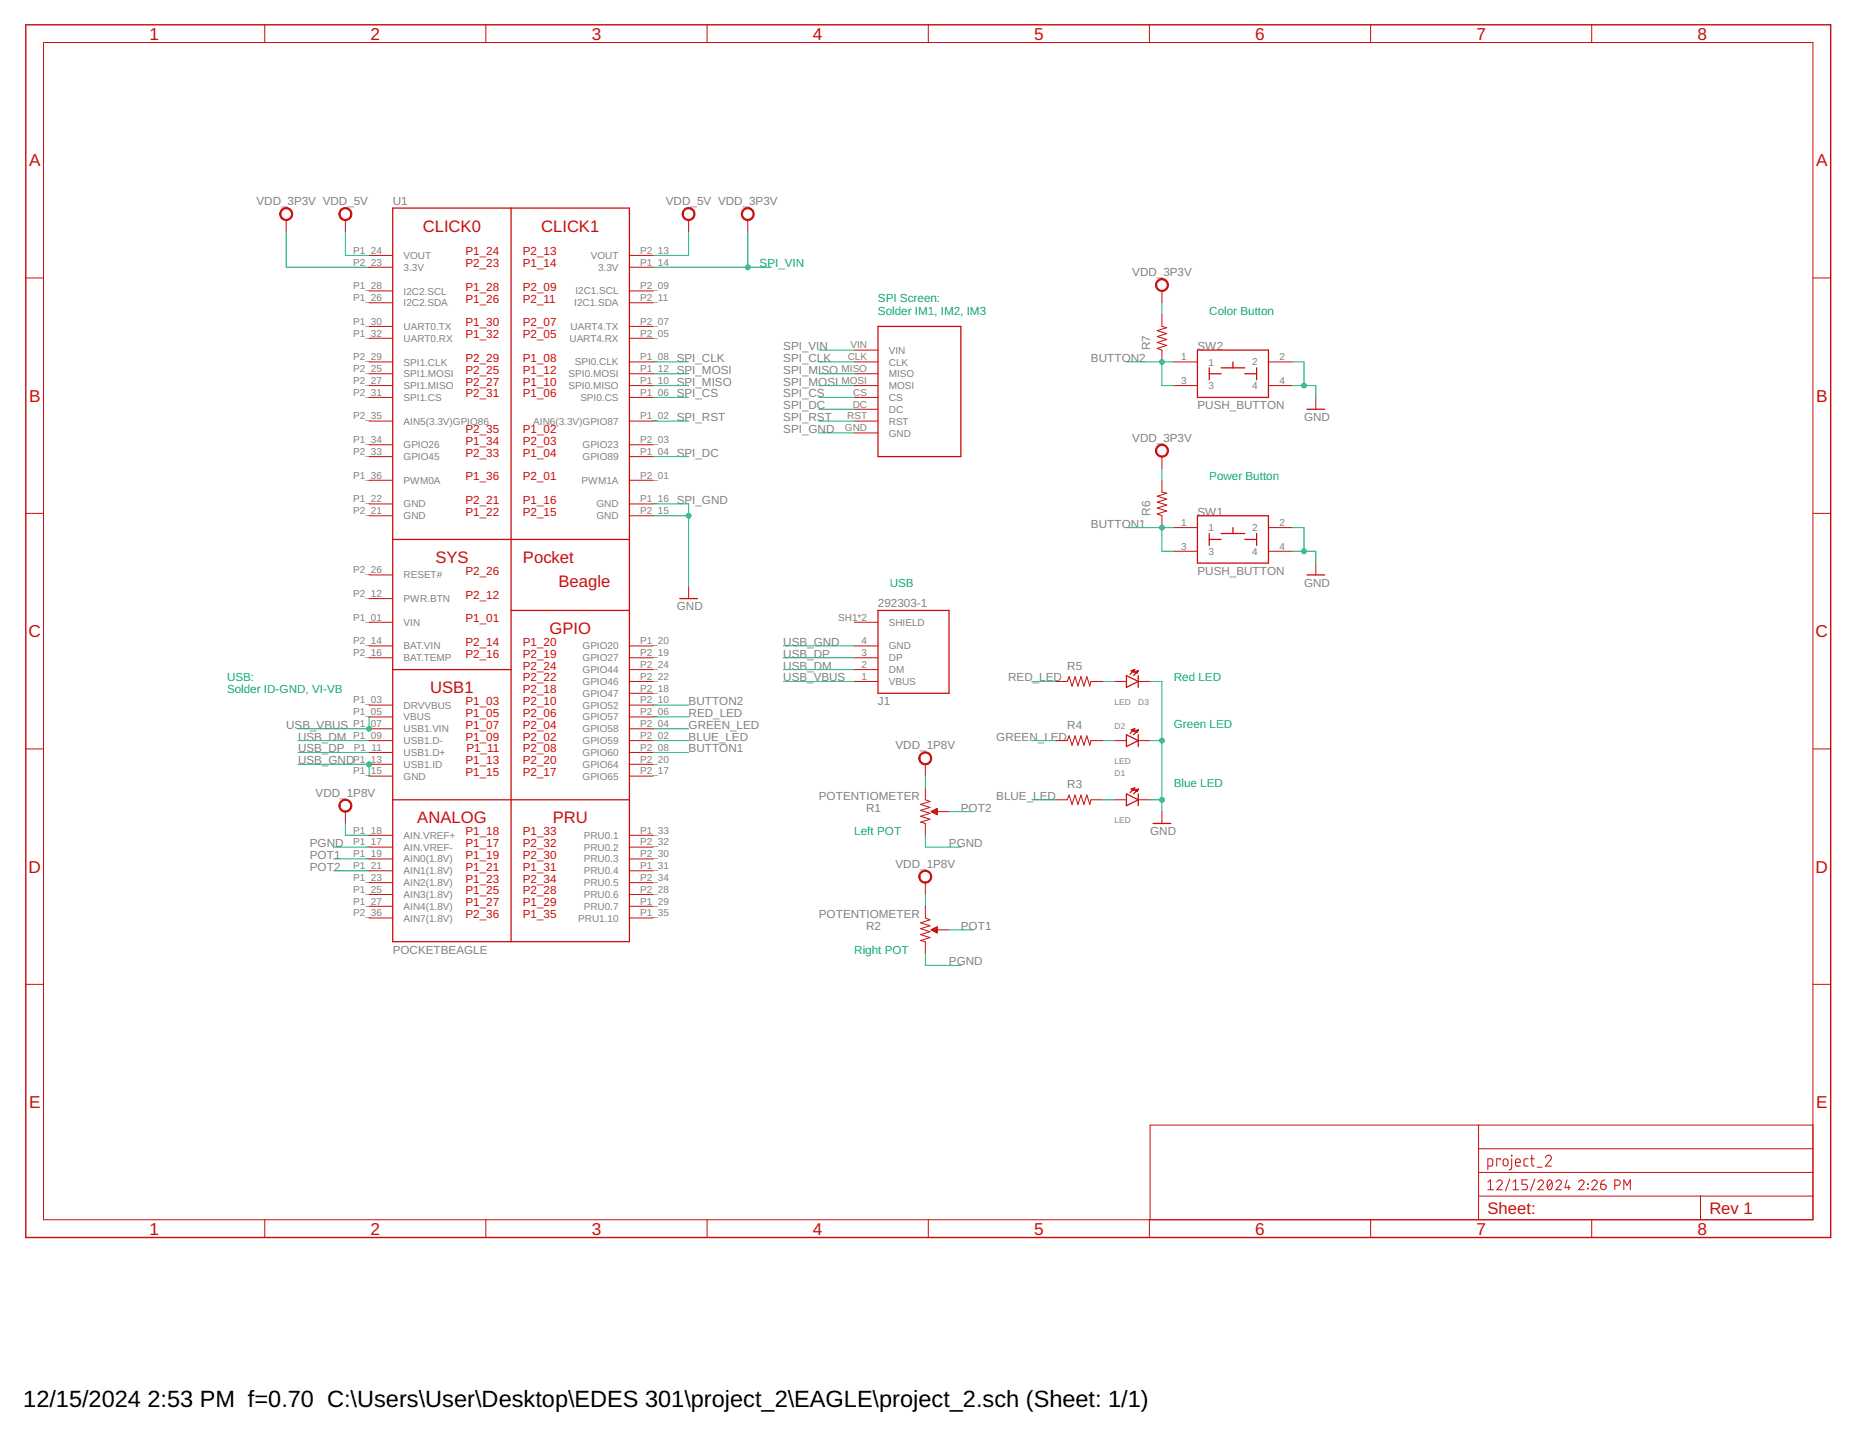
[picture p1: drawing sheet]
<svg xmlns="http://www.w3.org/2000/svg" width="279mm" height="216mm" viewBox="0 0 279 216" stroke-linecap="round" stroke-linejoin="round" font-family="sans-serif">
<g fill="none" stroke="#c90d0c" stroke-width=".15">
<path d="M6.5 6.4h265.8v176.9h-265.8zM39.8 3.7v2.7M73 3.7v2.7M106.2 3.7v2.7M139.4 3.7v2.7M172.7 3.7v2.7M205.9 3.7v2.7M239.1 3.7v2.7M43 33v1.8M51.9 33v1.8M55.4 38.4h3.6M94.6 38.4h3.5"/>
<path d="M103.4 33v1.8M112.3 33v1.8M3.9 41.8h2.6M55.4 59.7h3.6M55.4 54.4h3.6M55.4 57.9h3.6M55.4 56.2h3.6M55.4 40.2h3.6M55.4 45.5h3.6M55.4 43.7h3.6M55.4 49h3.6M55.4 50.8h3.6"/>
<path d="M94.6 59.7h3.5M94.6 54.4h3.5M94.6 57.9h3.5M94.6 56.2h3.5M94.6 40.2h3.5M94.6 45.5h3.5M94.6 43.7h3.5M94.6 49h3.5M94.6 50.8h3.5M128.3 59.7h3.6M128.3 54.4h3.6M128.3 57.9h3.6"/>
<path d="M128.3 56.2h3.6M128.3 52.6h3.6M174.5 43.7v1.8M174.5 47.3v1.7l.8 .2-1.5 .5 1.5 .4-1.5 .5 1.5 .4-1.5 .5 1.5 .4-1.5 .4 .7 .3v1.8M176.3 54.4h3.6M176.3 57.9h3.6M190.5 54.4h3.6M190.5 57.9h3.6M197.7 59.7v1.8M272.3 41.8h2.7M3.9 77.1h2.6M55.4 63.3h3.6"/>
<path d="M55.4 68.6h3.6M55.4 75.7h3.6M55.4 66.8h3.6M55.4 72.2h3.6M55.4 77.5h3.6M94.6 63.3h3.5M94.6 68.6h3.5M94.6 75.7h3.5M94.6 66.8h3.5M94.6 72.2h3.5M94.6 77.5h3.5M128.3 63.3h3.6"/>
<path d="M128.3 61.5h3.6M128.3 65h3.6M174.5 72.2v1.7l.8 .2-1.5 .4 1.5 .5-1.5 .4 1.5 .5-1.5 .4 1.5 .5-1.5 .4 .7 .3v1.8M174.5 68.6v1.8M176.3 79.3h3.6M190.5 79.3h3.6M272.3 77.1h2.7M55.4 93.5h3.6M55.4 97h3.6M55.4 98.8h3.6M55.4 89.9h3.6M55.4 86.4h3.6"/>
<path d="M94.6 97h3.5M94.6 98.8h3.5M103.4 88.2v1.7M128.3 93.5h3.6M128.3 97h3.6M128.3 98.8h3.6M176.3 82.8h3.6M190.5 82.8h3.6M197.7 84.6v1.8M3.9 112.5h2.6M55.4 105.9h3.6M55.4 107.7h3.6"/>
<path d="M55.4 109.5h3.6M55.4 111.3h3.6M55.4 113.1h3.6M55.4 114.8h3.6M55.4 116.6h3.6M94.6 105.9h3.5M94.6 107.7h3.5M94.6 109.5h3.5M94.6 111.3h3.5M94.6 113.1h3.5M94.6 114.8h3.5M94.6 116.6h3.5"/>
<path d="M94.6 104.2h3.5M94.6 102.4h3.5M94.6 100.6h3.5M128.3 102.4h3.6M128.3 100.6h3.6M139 118.4v1.8l.7 .2-1.4 .5 1.4 .4-1.4 .5 1.4 .4-1.4 .4 1.4 .5-1.4 .4 .7 .2v1.8M139 114.8v1.8M158.5 111.3h1.8l.3-.7 .4 1.4 .5-1.4 .4 1.4 .5-1.4 .4 1.4 .5-1.4 .4 1.4 .2-.7h1.8M158.5 102.4h1.8l.3-.7 .4 1.4 .5-1.4 .4 1.4 .5-1.4 .4 1.4 .5-1.4 .4 1.4 .2-.7h1.8M167.4 111.3h1.8M167.4 102.4h1.8M171 111.3h1.8"/>
<path d="M171 102.4h1.8M272.3 112.5h2.7M51.9 121.9v1.8M55.4 127.3h3.6M55.4 129.1h3.6M55.4 130.8h3.6M55.4 132.6h3.6M55.4 134.4h3.6M55.4 136.2h3.6M55.4 125.5h3.6M55.4 137.9h3.6M94.6 127.3h3.5"/>
<path d="M94.6 129.1h3.5M94.6 130.8h3.5M94.6 132.6h3.5M94.6 134.4h3.5M94.6 136.2h3.5M94.6 125.5h3.5M94.6 137.9h3.5M139 132.6v1.8M139 136.2v1.7l.7 .3-1.4 .4 1.4 .5-1.4 .4 1.4 .5-1.4 .4 1.4 .5-1.4 .4 .7 .2v1.8M140.8 121.9h1.8M140.8 139.7h1.8M158.5 120.2h1.8l.3-.8 .4 1.5 .5-1.5 .4 1.5 .5-1.5 .4 1.5 .5-1.5 .4 1.5 .2-.7h1.8"/>
<path d="M167.4 120.2h1.8M171 120.2h1.8M174.5 121.9v1.8M3.9 147.9h2.6M272.3 147.9h2.7M222.1 179.7h50.2M222.1 169v14.3M222.1 176.1h50.2M222.1 172.6h50.2M223.5 175.2h.5l.2-.2v-.6l-.1-.3h-.6v1.6M223.5 177.6l.4-.3v1.5M223.5 178.8h.8"/>
<path d="M224.9 177.6a.39 .39 0 0 1 .5-.3 .39 .39 0 0 1 .1 .6l-.6 .9h.8M225.4 174.3v-.2h-.6v1.1M225.9 174.2l.3-.1 .2 .1 .1 .6a.37 .37 0 0 1-.3 .4 .37 .37 0 0 1-.4-.4zM226.8 177.1l-.7 1.8M227 173.6l.1 .1zM227.1 174.1v1.4l-.2 .2h-.2M227.3 177.6l.4-.3v1.5M227.3 178.8h.8M227.6 174.6h.8a.38 .38 0 0 0-.3-.5 .38 .38 0 0 0-.5 .4l.1 .6 .7 .1M229.4 177.3h-.8v.6h.5a.42 .42 0 0 1 .3 .4 .42 .42 0 0 1-.3 .5h-.5M229.6 174.1h-.5l-.2 .3 .1 .7 .6 .1M229.9 174.1h.6"/>
<path d="M230.1 173.6v1.4l.4 .2M230.6 177.1l-.7 1.8M230.9 175.4h.7M231 177.6a.4 .4 0 0 1 .6-.3 .4 .4 0 0 1 .1 .6l-.7 .9h.9M232.1 173.9a.44 .44 0 0 1 .7-.3 .44 .44 0 0 1 .1 .7l-.8 .9h.9M232.6 177.4l.2-.1a.88 .88 0 0 1 0 1.5l-.2-.1-.2-.4v-.6zM233.1 177.6l-.6 .8M233.7 177.6a.4 .4 0 0 1 .6-.3 .4 .4 0 0 1 .1 .6l-.7 .9h.8M235.4 177.3l-.3 1.1h.8M235.6 178.1v.7M237.1 177.6a.4 .4 0 0 1 .6-.3 .4 .4 0 0 1 .1 .6l-.7 .9h.9M238.5 177.9l.1 .1z"/>
<path d="M238.5 178.5l.1 .1zM239.1 177.6a.4 .4 0 0 1 .6-.3 .4 .4 0 0 1 .1 .6l-.7 .9h.8M240.5 177.9h.4a.41 .41 0 0 1 .4 .5 .41 .41 0 0 1-.4 .3 .41 .41 0 0 1-.4-.3zM241.1 177.3a.67 .67 0 0 0-.6 .6M242.6 178.1h.4a.41 .41 0 0 0 .4-.4 .41 .41 0 0 0-.4-.4h-.4v1.5M243.9 178.8v-1.5l.5 .8 .5-.8v1.5M255.4 179.7v3.6M272.3 169h-99.5v14.3M39.8 183.3v2.6M73 183.3v2.6M106.2 183.3v2.6M139.4 183.3v2.6"/>
<path d="M172.7 183.3v2.6M205.9 183.3v2.6M239.1 183.3v2.6"/>
</g>
<g fill="none" stroke="#c90d0c" stroke-width=".19">
<path d="M59 31.3h35.6v110.2h-35.6zM76.8 31.3v110.2M131.9 49h12.4v19.6h-12.4zM179.9 52.6h10.6v7.1h-10.6zM181.7 55.3v1.7M181.7 56.2h1.7M183.4 55.3h3.6M185.2 54.4v.9M187 56.2h1.8M188.8 55.3v1.7M179.9 77.5h10.6v7.1h-10.6zM185.2 79.3v.9"/>
<path d="M196.3 61.5h2.7M59 81h35.6M76.8 91.7h17.8M102.1 89.9h2.7M131.9 91.7h10.7v12.5h-10.7zM181.7 81h1.7M181.7 80.2v1.7M183.4 80.2h3.6M187 81h1.8M188.8 80.2v1.7M196.3 86.4h2.7M59 100.6h17.8"/>
<path d="M169.2 101.5l1.8 .9-1.8 .9zM169.2 110.4l1.8 .9-1.8 .9zM169.2 119.3l1.8 .9-1.8 .9zM169.9 118.6l.6-.2-.2 .3zM169.9 109.7l.6-.2-.2 .4zM169.9 100.8l.6-.2-.2 .4zM170 118.5h.4M170.1 100.9h.2M170.1 109.7h.2M170.1 109.6h.3M170.1 118.7h.2M170.2 100.7h.2"/>
<path d="M170.5 118.4l-.7 .7M170.5 118.7l.5-.1-.2 .3zM170.5 109.5l-.7 .7M170.5 109.9l.5-.2-.2 .3zM170.5 100.6l-.7 .7M170.5 101l.5-.2-.2 .3zM170.5 101h.4M170.6 109.9h.3M170.6 118.8h.3M170.7 118.7h.2M170.7 109.7h.2M170.8 100.9h.2"/>
<path d="M171 101.5v1.8M171 110.4v1.8M171 119.3v1.8M171 118.6l-.7 .7M171 109.7l-.7 .7M171 100.8l-.7 .7M59 120.2h35.6M139.9 121.9l.9-.4v.9zM139.9 139.7l.9-.4v.8zM139.9 139.7h.9M140 121.9h.8M140.1 122h.7"/>
<path d="M140.1 139.8h.7M140.2 139.6h.6M140.3 121.7h.5M140.4 122.2h.4M140.4 140h.4M140.5 139.4h.3M140.6 121.6h.2M140.7 122.3h.1M173.2 123.7h2.7M140.7 140.1h.1"/>
</g>
<path d="M3.9 3.7h271.1v182.2h-271.1z" fill="none" stroke="#c90d0c" stroke-width=".21"/>
<g fill="#c90d0c" stroke="#c90d0c" stroke-width=".15">
<path d="M111.7 31.4a.98 .98 0 0 1 1.5 .3 .98 .98 0 0 1-.6 1.4 .98 .98 0 0 1-1.2-.9h.1a.8 .8 0 0 1 1.1-.8 .8 .8 0 0 1 .3 1.3 .8 .8 0 0 1-1.3-.3l-.1-.2h-.1l.1-.6z" fill-rule="evenodd"/>
<path d="M42.4 31.4a.98 .98 0 0 1 1.5 .3 .98 .98 0 0 1-.7 1.4 .98 .98 0 0 1-1.2-.9h.2a.81 .81 0 0 1 1.1-.8 .81 .81 0 0 1 .2 1.3 .81 .81 0 0 1-1.3-.3v-.2h-.2l.2-.6z" fill-rule="evenodd"/>
<path d="M102.8 31.4a.98 .98 0 0 1 1.5 .3 .98 .98 0 0 1-.6 1.4 .98 .98 0 0 1-1.2-.9h.1a.8 .8 0 0 1 1.2-.8 .8 .8 0 0 1 .2 1.3 .8 .8 0 0 1-1.3-.3l-.1-.2h-.1l.1-.6z" fill-rule="evenodd"/>
<path d="M51.3 31.4a.98 .98 0 0 1 1.5 .3 .98 .98 0 0 1-.7 1.4 .98 .98 0 0 1-1.2-.9h.2a.8 .8 0 0 1 1.1-.8 .8 .8 0 0 1 .2 1.3 .8 .8 0 0 1-1.3-.3v-.2h-.2l.2-.6z" fill-rule="evenodd"/>
<path d="M173.7 42.3a.98 .98 0 0 1 1.6-.1 .98 .98 0 0 1-.4 1.5 .98 .98 0 0 1-1.3-.9h.2a.8 .8 0 0 1 1.1-.6 .8 .8 0 0 1 .2 1.3 .8 .8 0 0 1-1.3-.4v-.3h-.2z" fill-rule="evenodd"/>
<path d="M173.9 67a.98 .98 0 0 1 1.5 .3 .98 .98 0 0 1-.7 1.4 .98 .98 0 0 1-1.1-1h.2a.8 .8 0 0 1 1.1-.7 .8 .8 0 0 1 .2 1.4 .8 .8 0 0 1-1.3-.5v-.2h-.2v-.3z" fill-rule="evenodd"/>
<path d="M138.2 113.4a.98 .98 0 0 1 1.6-.1 .98 .98 0 0 1-.5 1.6 .98 .98 0 0 1-1.3-1h.2a.8 .8 0 0 1 1.2-.6 .8 .8 0 0 1 .1 1.3 .8 .8 0 0 1-1.3-.4v-.3h-.2z" fill-rule="evenodd"/>
<path d="M138.4 130.9a.98 .98 0 0 1 1.5 .4 .98 .98 0 0 1-.7 1.4 .98 .98 0 0 1-1.2-1h.2a.8 .8 0 0 1 1.2-.6 .8 .8 0 0 1 .1 1.3 .8 .8 0 0 1-1.3-.4v-.3h-.2v-.3z" fill-rule="evenodd"/>
<path d="M51.3 120.3a.98 .98 0 0 1 1.5 .3 .98 .98 0 0 1-.7 1.4 .98 .98 0 0 1-1.2-.9h.2a.8 .8 0 0 1 1.1-.8 .8 .8 0 0 1 .2 1.3 .8 .8 0 0 1-1.3-.3v-.2h-.2v-.3z" fill-rule="evenodd"/>
</g>
<g fill="none" stroke="#0dab76" stroke-width=".15">
<path d="M43 34.8v5.4h12.4M51.9 34.8v3.6h3.5M103.4 34.8v3.6h-5.3M112.3 34.8v5.4M98.1 40.2h17.8M98.1 54.4h5.3M98.1 57.9h5.3M98.1 59.7h5.3M98.1 56.2h5.3M123 54.4h5.3M123 57.9h5.3M123 52.6h5.3"/>
<path d="M123 59.7h5.3M123 56.2h5.3M169.2 54.4h7.1M174.5 45.5v1.8M174.5 54.4v3.5h1.8M194.1 54.4h1.8v3.5M194.1 57.9h3.6v1.8M98.1 75.7h5.3v12.5M98.1 68.6h5.3M98.1 63.3h5.3M98.1 77.5h5.3M123 61.5h5.3"/>
<path d="M123 63.3h5.3M123 65h5.3M169.2 79.3h7.1M174.5 70.4v1.8M174.5 79.3v3.5h1.8M194.1 79.3h1.8v3.5M117.7 97h10.6M117.7 98.8h10.6M194.1 82.8h3.6v1.8M44.8 111.3h10.6M44.8 113.1h10.6M44.8 114.8h10.6v1.8"/>
<path d="M55.4 107.7v1.8h-10.6M98.1 111.3h5.3M98.1 107.7h5.3M98.1 109.5h5.3M98.1 113.1h5.3M98.1 105.9h5.3M117.7 102.4h10.6M117.7 100.6h10.6M139 116.6v1.8M155 102.4h3.5M155 111.3h3.5M165.7 102.4h1.7"/>
<path d="M165.7 111.3h1.7M172.8 102.4h1.7v19.5M172.8 111.3h1.7M50.1 130.8h5.3M50.1 129.1h5.3M50.1 127.3h5.3M51.9 123.7v1.8h3.5M139 125.5v1.8h5.3M139 134.4v1.8M142.6 121.9h3.5M142.6 139.7h3.5M155 120.2h3.5"/>
<path d="M165.7 120.2h1.7M172.8 120.2h1.7M139 143.3v1.7h5.3"/>
</g>
<g fill="#0dab76" stroke="#0dab76" stroke-width=".15">
<circle cx="112.3" cy="40.2" r=".36"/>
<circle cx="174.5" cy="120.2" r=".36"/>
<circle cx="174.5" cy="111.3" r=".36"/>
<circle cx="195.9" cy="82.8" r=".36"/>
<circle cx="195.9" cy="57.9" r=".36"/>
<circle cx="174.5" cy="79.3" r=".36"/>
<circle cx="174.5" cy="54.4" r=".36"/>
<circle cx="55.4" cy="109.5" r=".36"/>
<circle cx="55.4" cy="114.8" r=".36"/>
<circle cx="103.4" cy="77.5" r=".36"/>
</g>
<g font-size="3.5">
<text x="3.5" y="211.4">12/15/2024</text>
<text x="22.2" y="211.4">2:53 PM f=0.70 C:\Users\User\Desktop\EDES 301\project_2\EAGLE\project_2.sch (Sheet: 1/1)</text>
</g>
<g font-size="2.6" fill="#c90d0c">
<text x="22.4" y="6">1</text>
<text x="55.7" y="6">2</text>
<text x="88.9" y="6">3</text>
<text x="122.1" y="6">4</text>
<text x="155.3" y="6">5</text>
<text x="188.5" y="6">6</text>
<text x="221.8" y="6">7</text>
<text x="255" y="6">8</text>
<text x="4.4" y="25">A</text>
<text x="272.8" y="25">A</text>
<text x="4.4" y="60.4">B</text>
<text x="272.8" y="60.4">B</text>
<text x="4.3" y="95.7">C</text>
<text x="272.7" y="95.7">C</text>
<text x="4.3" y="131.1">D</text>
<text x="272.7" y="131.1">D</text>
<text x="4.4" y="166.5">E</text>
<text x="272.8" y="166.5">E</text>
<text x="22.4" y="185.5">1</text>
<text x="55.7" y="185.5">2</text>
<text x="88.9" y="185.5">3</text>
<text x="122.1" y="185.5">4</text>
<text x="155.3" y="185.5">5</text>
<text x="188.5" y="185.5">6</text>
<text x="221.8" y="185.5">7</text>
<text x="255" y="185.5">8</text>
</g>
<g font-size="2.5" fill="#c90d0c">
<text x="63.5" y="34.8">CLICK0</text>
<text x="81.3" y="34.8">CLICK1</text>
<text x="65.4" y="84.6">SYS</text>
<text x="78.5" y="84.6">Pocket</text>
<text x="83.9" y="88.2">Beagle</text>
<text x="82.5" y="95.3">GPIO</text>
<text x="64.6" y="104.2">USB1</text>
<text x="62.7" y="123.7">ANALOG</text>
<text x="83" y="123.7">PRU</text>
<text x="223.4" y="182.4">Sheet:</text>
<text x="256.8" y="182.4">Rev 1</text>
</g>
<g font-size="1.8" fill="#808080">
<text x="38.5" y="30.8">VDD_3P3V VDD_5V</text>
<text x="59" y="30.7">U1</text>
<text x="100" y="30.8">VDD_5V VDD_3P3V</text>
<text x="170.1" y="41.5">VDD_3P3V</text>
<text x="117.7" y="52.6">SPI_VIN</text>
<text x="172.8" y="52.6" transform="rotate(-90 172.8 52.6)">R7</text>
<text x="179.9" y="52.6">SW2</text>
<text x="101.7" y="59.7">SPI_CS</text>
<text x="101.7" y="57.9">SPI_MISO</text>
<text x="101.7" y="56.2">SPI_MOSI</text>
<text x="101.7" y="54.4">SPI_CLK</text>
<text x="117.7" y="59.7">SPI_CS</text>
<text x="117.7" y="56.2">SPI_MISO</text>
<text x="117.7" y="57.9">SPI_MOSI</text>
<text x="117.7" y="54.4">SPI_CLK</text>
<text x="163.9" y="54.4">BUTTON2</text>
<text x="101.7" y="63.3">SPI_RST</text>
<text x="117.7" y="61.5">SPI_DC</text>
<text x="117.7" y="63.3">SPI_RST</text>
<text x="117.7" y="65">SPI_GND</text>
<text x="179.9" y="61.5">PUSH_BUTTON</text>
<text x="195.9" y="63.3">GND</text>
<text x="101.7" y="68.6">SPI_DC</text>
<text x="170.1" y="66.4">VDD_3P3V</text>
<text x="101.7" y="75.7">SPI_GND</text>
<text x="172.8" y="77.5" transform="rotate(-90 172.8 77.5)">R6</text>
<text x="179.9" y="77.5">SW1</text>
<text x="163.9" y="79.3">BUTTON1</text>
<text x="179.9" y="86.4">PUSH_BUTTON</text>
<text x="195.9" y="88.2">GND</text>
<text x="101.7" y="91.7">GND</text>
<text x="131.9" y="91.2">292303-1</text>
<text x="117.7" y="97">USB_GND</text>
<text x="117.7" y="98.8">USB_DP</text>
<text x="117.7" y="100.6">USB_DM</text>
<text x="160.3" y="100.6">R5</text>
<text x="103.4" y="107.7">RED_LED</text>
<text x="103.4" y="105.9">BUTTON2</text>
<text x="117.7" y="102.4">USB_VBUS</text>
<text x="131.9" y="105.9">J1</text>
<text x="151.4" y="102.4">RED_LED</text>
<text x="43" y="109.5">USB_VBUS</text>
<text x="44.8" y="113">USB_DP</text>
<text x="44.8" y="111.3">USB_DM</text>
<text x="103.4" y="109.5">GREEN_LED</text>
<text x="103.4" y="111.3">BLUE_LED</text>
<text x="103.4" y="113">BUTTON1</text>
<text x="134.5" y="112.6">VDD_1P8V</text>
<text x="149.7" y="111.3">GREEN_LED</text>
<text x="160.3" y="109.5">R4</text>
<text x="44.8" y="114.8">USB_GND</text>
<text x="47.4" y="119.7">VDD_1P8V</text>
<text x="160.3" y="118.4">R3</text>
<text x="123" y="120.2">POTENTIOMETER</text>
<text x="130.1" y="121.9">R1</text>
<text x="144.3" y="121.9">POT2</text>
<text x="149.7" y="120.2">BLUE_LED</text>
<text x="172.8" y="125.5">GND</text>
<text x="46.5" y="130.8">POT2</text>
<text x="46.5" y="129">POT1</text>
<text x="46.5" y="127.3">PGND</text>
<text x="134.5" y="130.4">VDD_1P8V</text>
<text x="142.5" y="127.3">PGND</text>
<text x="123" y="137.9">POTENTIOMETER</text>
<text x="59" y="143.3">POCKETBEAGLE</text>
<text x="130.1" y="139.7">R2</text>
<text x="144.3" y="139.7">POT1</text>
<text x="142.5" y="145">PGND</text>
</g>
<g font-size="1.8" fill="#c90d0c">
<text x="69.9" y="38.4">P1_24</text>
<text x="69.9" y="40.2">P2_23</text>
<text x="78.5" y="40.2">P1_14</text>
<text x="78.5" y="38.4">P2_13</text>
<text x="69.9" y="45.5">P1_26</text>
<text x="69.9" y="43.7">P1_28</text>
<text x="78.5" y="43.7">P2_09</text>
<text x="78.5" y="45.5">P2_11</text>
<text x="69.9" y="50.8">P1_32</text>
<text x="69.9" y="49">P1_30</text>
<text x="78.5" y="49">P2_07</text>
<text x="78.5" y="50.8">P2_05</text>
<text x="69.9" y="56.2">P2_25</text>
<text x="69.9" y="57.9">P2_27</text>
<text x="69.9" y="54.4">P2_29</text>
<text x="69.9" y="59.7">P2_31</text>
<text x="78.5" y="59.7">P1_06</text>
<text x="78.5" y="54.4">P1_08</text>
<text x="78.5" y="56.2">P1_12</text>
<text x="78.5" y="57.9">P1_10</text>
<text x="69.9" y="65">P2_35</text>
<text x="78.5" y="65">P1_02</text>
<text x="69.9" y="66.8">P1_34</text>
<text x="69.9" y="68.6">P2_33</text>
<text x="78.5" y="68.6">P1_04</text>
<text x="78.5" y="66.8">P2_03</text>
<text x="69.9" y="77.5">P1_22</text>
<text x="69.9" y="72.2">P1_36</text>
<text x="69.9" y="75.7">P2_21</text>
<text x="78.5" y="72.2">P2_01</text>
<text x="78.5" y="75.7">P1_16</text>
<text x="78.5" y="77.5">P2_15</text>
<text x="69.9" y="86.4">P2_26</text>
<text x="69.9" y="89.9">P2_12</text>
<text x="69.9" y="93.5">P1_01</text>
<text x="69.9" y="97">P2_14</text>
<text x="69.9" y="98.8">P2_16</text>
<text x="78.5" y="97">P1_20</text>
<text x="78.5" y="98.8">P2_19</text>
<text x="78.5" y="100.6">P2_24</text>
<text x="69.9" y="105.9">P1_03</text>
<text x="69.9" y="107.7">P1_05</text>
<text x="78.5" y="107.7">P2_06</text>
<text x="78.5" y="105.9">P2_10</text>
<text x="78.5" y="104.2">P2_18</text>
<text x="78.5" y="102.4">P2_22</text>
<text x="69.9" y="109.5">P1_07</text>
<text x="69.9" y="111.3">P1_09</text>
<text x="70.1" y="113">P1_11</text>
<text x="78.5" y="111.3">P2_02</text>
<text x="78.5" y="113">P2_08</text>
<text x="78.5" y="109.5">P2_04</text>
<text x="69.9" y="114.8">P1_13</text>
<text x="69.9" y="116.6">P1_15</text>
<text x="78.5" y="116.6">P2_17</text>
<text x="78.5" y="114.8">P2_20</text>
<text x="69.9" y="125.5">P1_18</text>
<text x="78.5" y="125.5">P1_33</text>
<text x="69.9" y="127.3">P1_17</text>
<text x="69.9" y="129">P1_19</text>
<text x="69.9" y="130.8">P1_21</text>
<text x="78.5" y="130.8">P1_31</text>
<text x="78.5" y="129">P2_30</text>
<text x="78.5" y="127.3">P2_32</text>
<text x="69.9" y="132.6">P1_23</text>
<text x="69.9" y="134.4">P1_25</text>
<text x="69.9" y="136.2">P1_27</text>
<text x="69.9" y="137.9">P2_36</text>
<text x="78.5" y="136.2">P1_29</text>
<text x="78.5" y="137.9">P1_35</text>
<text x="78.5" y="134.4">P2_28</text>
<text x="78.5" y="132.6">P2_34</text>
</g>
<g font-size="1.8" fill="#0dab76">
<text x="114.1" y="40.2">SPI_VIN</text>
<text x="131.9" y="45.4">SPI Screen:</text>
<text x="131.9" y="47.3">Solder IM1, IM2, IM3</text>
<text x="181.7" y="47.3">Color Button</text>
<text x="181.7" y="72.2">Power Button</text>
<text x="133.7" y="88.2">USB</text>
<text x="34.1" y="102.3">USB:</text>
<text x="34.1" y="104.2">Solder ID-GND, VI-VB</text>
<text x="176.3" y="102.3">Red LED</text>
<text x="176.3" y="109.4">Green LED</text>
<text x="176.3" y="118.3">Blue LED</text>
<text x="128.3" y="125.5">Left POT</text>
<text x="128.3" y="143.3">Right POT</text>
</g>
<g font-size="1.5" fill="#808080">
<text x="53.1" y="38.1">P1_24</text>
<text x="53.1" y="39.9">P2_23</text>
<text x="60.6" y="38.9">VOUT</text>
<text x="60.6" y="40.7">3.3V</text>
<text x="88.8" y="38.9">VOUT</text>
<text x="89.8" y="40.7">3.3V</text>
<text x="96.2" y="39.9">P1_14</text>
<text x="96.2" y="38.1">P2_13</text>
<text x="53.1" y="45.2">P1_26</text>
<text x="53.1" y="43.5">P1_28</text>
<text x="60.6" y="46">I2C2.SDA</text>
<text x="60.6" y="44.3">I2C2.SCL</text>
<text x="86.3" y="46">I2C1.SDA</text>
<text x="86.4" y="44.2">I2C1.SCL</text>
<text x="96.2" y="43.5">P2_09</text>
<text x="96.2" y="45.2">P2_11</text>
<text x="53.1" y="48.8">P1_30</text>
<text x="53.1" y="50.6">P1_32</text>
<text x="60.6" y="49.6">UART0.TX</text>
<text x="60.6" y="51.4">UART0.RX</text>
<text x="85.5" y="51.4">UART4.RX</text>
<text x="85.7" y="49.6">UART4.TX</text>
<text x="96.2" y="50.6">P2_05</text>
<text x="96.2" y="48.8">P2_07</text>
<text x="127.7" y="52.4">VIN</text>
<text x="133.5" y="53.1">VIN</text>
<text x="53.1" y="55.9">P2_25</text>
<text x="53.1" y="57.7">P2_27</text>
<text x="53.1" y="54.1">P2_29</text>
<text x="53.1" y="59.5">P2_31</text>
<text x="60.6" y="56.7">SPI1.MOSI</text>
<text x="60.6" y="58.5">SPI1.MISO</text>
<text x="60.6" y="54.9">SPI1.CLK</text>
<text x="85.4" y="58.5">SPI0.MISO</text>
<text x="85.4" y="56.7">SPI0.MOSI</text>
<text x="86.4" y="54.9">SPI0.CLK</text>
<text x="96.2" y="59.5">P1_06</text>
<text x="96.2" y="54.1">P1_08</text>
<text x="96.2" y="57.7">P1_10</text>
<text x="96.2" y="55.9">P1_12</text>
<text x="126.4" y="55.9">MISO</text>
<text x="126.4" y="57.7">MOSI</text>
<text x="127.3" y="54.1">CLK</text>
<text x="128.2" y="59.5">CS</text>
<text x="133.5" y="54.9">CLK</text>
<text x="133.5" y="56.7">MISO</text>
<text x="133.5" y="58.5">MOSI</text>
<text x="177.4" y="54.1">1</text>
<text x="177.4" y="57.7">3</text>
<text x="181.5" y="54.9">1</text>
<text x="181.5" y="58.5">3</text>
<text x="188.1" y="54.9">2</text>
<text x="188.1" y="58.5">4</text>
<text x="192.2" y="54.1">2</text>
<text x="192.2" y="57.7">4</text>
<text x="53.1" y="63">P2_35</text>
<text x="60.6" y="60.2">SPI1.CS</text>
<text x="60.6" y="63.8">AIN5(3.3V)GPIO86</text>
<text x="80.1" y="63.8">AIN6(3.3V)GPIO87</text>
<text x="87.2" y="60.2">SPI0.CS</text>
<text x="96.2" y="63">P1_02</text>
<text x="126.9" y="64.8">GND</text>
<text x="127.3" y="63">RST</text>
<text x="128.1" y="61.2">DC</text>
<text x="133.5" y="60.2">CS</text>
<text x="133.5" y="62">DC</text>
<text x="133.5" y="63.8">RST</text>
<text x="133.5" y="65.6">GND</text>
<text x="53.1" y="66.6">P1_34</text>
<text x="53.1" y="71.9">P1_36</text>
<text x="53.1" y="68.4">P2_33</text>
<text x="60.6" y="67.4">GPIO26</text>
<text x="60.6" y="69.1">GPIO45</text>
<text x="87.5" y="69.1">GPIO89</text>
<text x="87.5" y="67.4">GPIO23</text>
<text x="96.2" y="68.4">P1_04</text>
<text x="96.2" y="71.9">P2_01</text>
<text x="96.2" y="66.6">P2_03</text>
<text x="53.1" y="75.5">P1_22</text>
<text x="53.1" y="77.2">P2_21</text>
<text x="60.6" y="76.2">GND</text>
<text x="60.6" y="72.7">PWM0A</text>
<text x="87.4" y="72.7">PWM1A</text>
<text x="89.6" y="76.2">GND</text>
<text x="96.2" y="75.5">P1_16</text>
<text x="96.2" y="77.2">P2_15</text>
<text x="60.6" y="78">GND</text>
<text x="89.6" y="78">GND</text>
<text x="177.4" y="79">1</text>
<text x="177.4" y="82.6">3</text>
<text x="181.5" y="79.8">1</text>
<text x="181.5" y="83.4">3</text>
<text x="188.1" y="79.8">2</text>
<text x="188.1" y="83.4">4</text>
<text x="192.2" y="79">2</text>
<text x="192.2" y="82.6">4</text>
<text x="53.1" y="89.7">P2_12</text>
<text x="53.1" y="86.1">P2_26</text>
<text x="60.6" y="86.9">RESET#</text>
<text x="53.1" y="93.2">P1_01</text>
<text x="60.6" y="94">VIN</text>
<text x="60.6" y="90.5">PWR.BTN</text>
<text x="125.9" y="93.2">SH1*2</text>
<text x="133.5" y="94">SHIELD</text>
<text x="53.1" y="96.8">P2_14</text>
<text x="53.1" y="98.6">P2_16</text>
<text x="60.6" y="97.6">BAT.VIN</text>
<text x="60.6" y="99.4">BAT.TEMP</text>
<text x="87.5" y="97.6">GPIO20</text>
<text x="87.5" y="99.3">GPIO27</text>
<text x="87.5" y="101.1">GPIO44</text>
<text x="96.2" y="96.8">P1_20</text>
<text x="96.2" y="98.6">P2_19</text>
<text x="96.2" y="100.4">P2_24</text>
<text x="129.4" y="100.4">2</text>
<text x="129.4" y="98.6">3</text>
<text x="129.4" y="96.8">4</text>
<text x="133.5" y="101.1">DM</text>
<text x="133.5" y="99.3">DP</text>
<text x="133.5" y="97.6">GND</text>
<text x="53.1" y="105.7">P1_03</text>
<text x="53.1" y="107.5">P1_05</text>
<text x="60.6" y="106.5">DRVVBUS</text>
<text x="87.5" y="106.5">GPIO52</text>
<text x="87.5" y="104.7">GPIO47</text>
<text x="87.5" y="102.9">GPIO46</text>
<text x="96.2" y="107.5">P2_06</text>
<text x="96.2" y="105.7">P2_10</text>
<text x="96.2" y="103.9">P2_18</text>
<text x="96.2" y="102.1">P2_22</text>
<text x="129.4" y="102.1">1</text>
<text x="133.5" y="102.9">VBUS</text>
<text x="53.1" y="109.2">P1_07</text>
<text x="53.1" y="111">P1_09</text>
<text x="53.2" y="112.8">P1_11</text>
<text x="60.6" y="108.2">VBUS</text>
<text x="60.6" y="110">USB1.VIN</text>
<text x="60.6" y="111.8">USB1.D-</text>
<text x="60.6" y="113.6">USB1.D+</text>
<text x="87.5" y="111.8">GPIO59</text>
<text x="87.5" y="110">GPIO58</text>
<text x="87.5" y="108.2">GPIO57</text>
<text x="87.5" y="113.6">GPIO60</text>
<text x="96.2" y="111">P2_02</text>
<text x="96.2" y="109.2">P2_04</text>
<text x="96.2" y="112.8">P2_08</text>
<text x="53.1" y="114.6">P1_13</text>
<text x="53.1" y="116.4">P1_15</text>
<text x="60.6" y="115.4">USB1.ID</text>
<text x="60.6" y="117.1">GND</text>
<text x="87.5" y="117.1">GPIO65</text>
<text x="87.5" y="115.3">GPIO64</text>
<text x="96.2" y="116.4">P2_17</text>
<text x="96.2" y="114.6">P2_20</text>
<text x="53.1" y="125.2">P1_18</text>
<text x="96.2" y="125.2">P1_33</text>
<text x="53.1" y="127">P1_17</text>
<text x="53.1" y="128.8">P1_19</text>
<text x="53.1" y="130.6">P1_21</text>
<text x="60.6" y="127.8">AIN.VREF-</text>
<text x="60.6" y="129.6">AIN0(1.8V)</text>
<text x="60.6" y="131.4">AIN1(1.8V)</text>
<text x="60.6" y="126">AIN.VREF+</text>
<text x="87.7" y="131.3">PRU0.4</text>
<text x="87.7" y="126">PRU0.1</text>
<text x="87.7" y="129.6">PRU0.3</text>
<text x="87.7" y="127.8">PRU0.2</text>
<text x="96.2" y="130.6">P1_31</text>
<text x="96.2" y="128.8">P2_30</text>
<text x="96.2" y="127">P2_32</text>
<text x="53.1" y="132.4">P1_23</text>
<text x="53.1" y="134.1">P1_25</text>
<text x="53.1" y="135.9">P1_27</text>
<text x="53.1" y="137.7">P2_36</text>
<text x="60.6" y="133.1">AIN2(1.8V)</text>
<text x="60.6" y="134.9">AIN3(1.8V)</text>
<text x="60.6" y="136.7">AIN4(1.8V)</text>
<text x="87.7" y="136.7">PRU0.7</text>
<text x="87.7" y="134.9">PRU0.6</text>
<text x="87.7" y="133.1">PRU0.5</text>
<text x="96.2" y="135.9">P1_29</text>
<text x="96.2" y="137.7">P1_35</text>
<text x="96.2" y="134.1">P2_28</text>
<text x="96.2" y="132.4">P2_34</text>
<text x="60.6" y="138.5">AIN7(1.8V)</text>
<text x="86.9" y="138.5">PRU1.10</text>
</g>
<g font-size="1.2" fill="#808080">
<text x="167.4" y="105.9">LED</text>
<text x="171" y="105.9">D3</text>
<text x="167.4" y="109.5">D2</text>
<text x="167.4" y="114.8">LED</text>
<text x="167.4" y="116.6">D1</text>
<text x="167.4" y="123.7">LED</text>
</g>
</svg>
